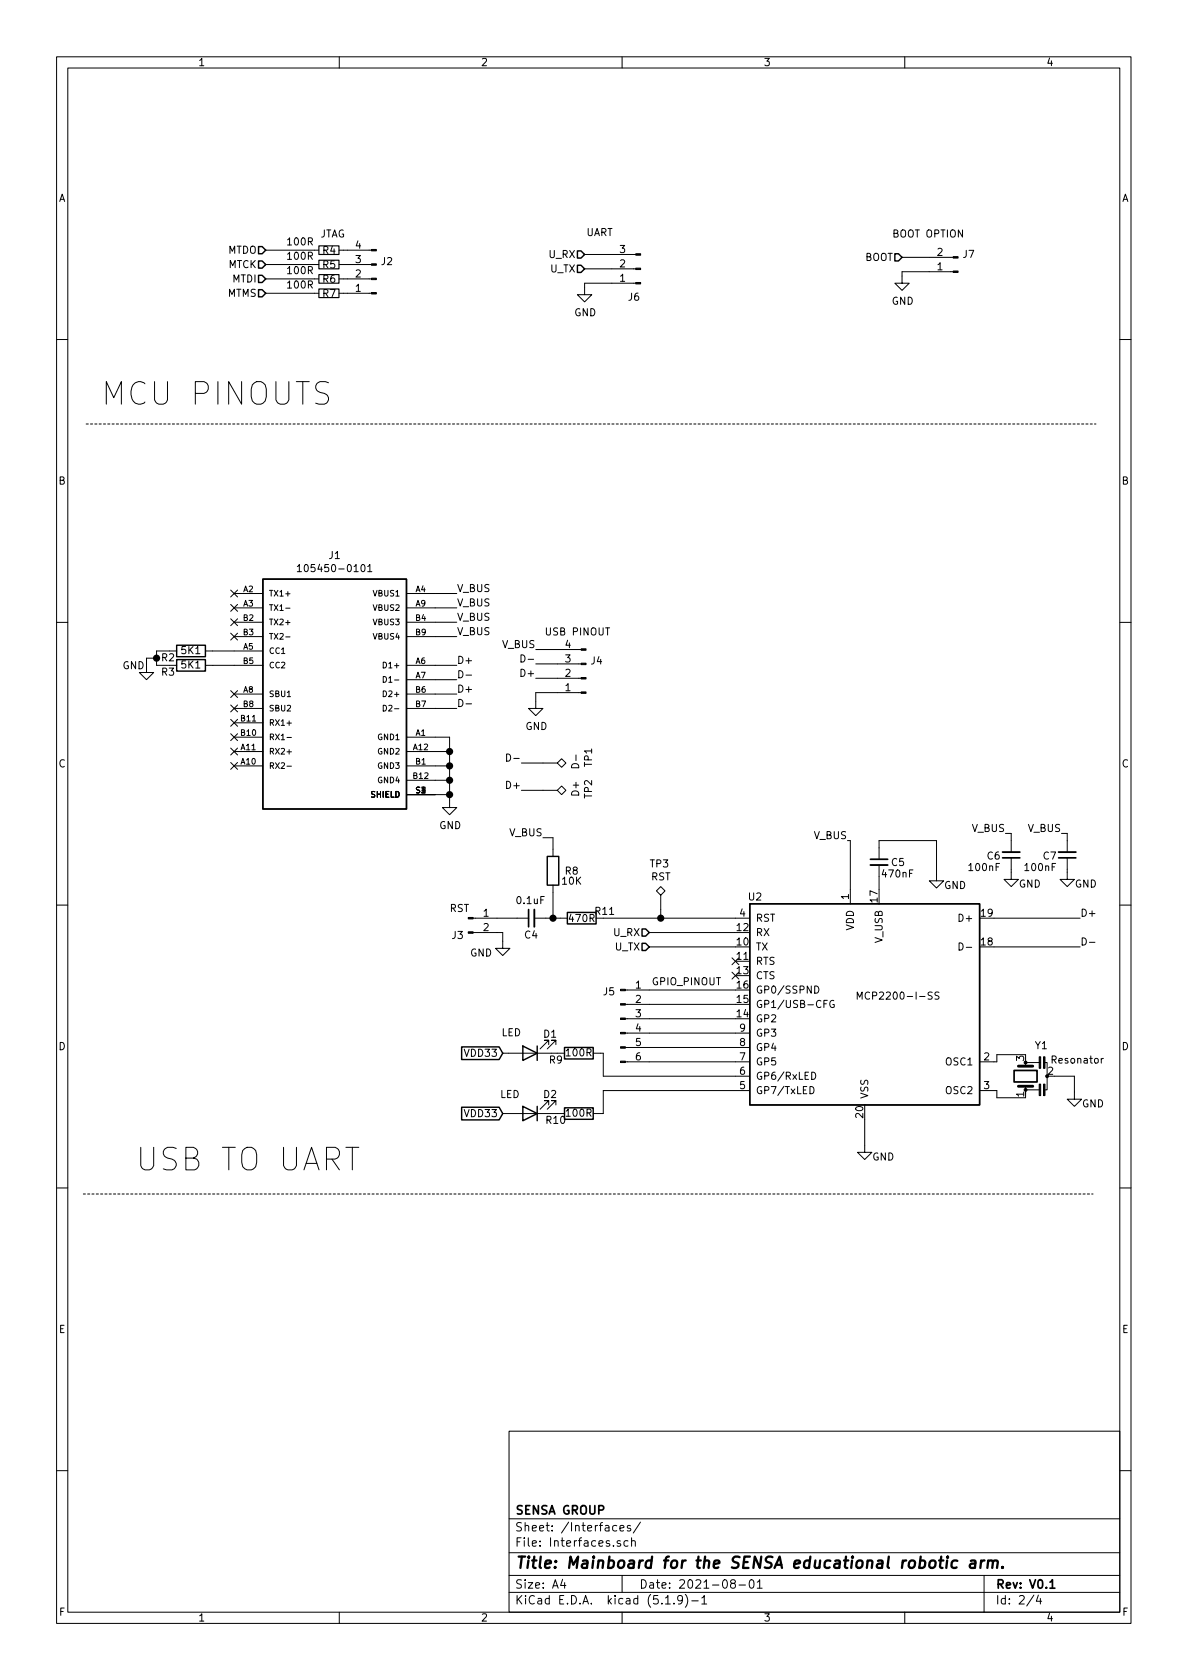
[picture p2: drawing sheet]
<svg xmlns="http://www.w3.org/2000/svg" width="210mm" height="297mm" viewBox="0 0 210 297" stroke-linecap="round" stroke-linejoin="round" font-family="sans-serif">
<g fill="none" stroke="#000" stroke-width=".18">
<path d="M10 10h190v277h-190zM12 12h186v273.1h-186zM60 10v2M110 10v2M160 10v2M47 44.2h9.4M47 46.8h9.4M47 49.3h9.4M47 51.9h9.4M59.9 44.2h5.8M59.9 46.8h5.8M59.9 49.3h5.8"/>
<path d="M59.9 51.9h5.8M103.4 45h9M103.4 47.5h9M112.4 50.1h-9v2h1.2l-1.2 1.3-1.3-1.3h1.3M159.5 45.5h9.1M168.6 48h-9.1v2.1h1.3l-1.3 1.2-1.3-1.2h1.3M10 60h2M198 60h2M10 110h2M27.7 116.4h-1.8v2.5h1.3l-1.3 1.3-1.3-1.3h1.3M30 115.1h-2.3v2.5h2.3M36.3 115.1h10.2"/>
<path d="M36.3 117.6h10.2M40.8 109.4l1.2 1.2M40.8 111.9l1.2 1.3M40.8 106.9l1.2 1.2M40.8 104.3l1.2 1.2M41.4 110h5.1M41.4 104.9h5.1M41.4 107.5h5.1M41.4 112.6h5.1M42 109.4l-1.2 1.2M42 111.9l-1.2 1.3M42 106.9l-1.2 1.2"/>
<path d="M42 104.3l-1.2 1.2M50.5 107.5h.8M50.5 112.6h.8M52.6 100.2l.3-.4v1.3M52.6 101.1h.7M65 100.2l.4-.4v1.3M65 101.1h.8M67.8 117.1a.51 .51 0 0 1 .6 .5 .51 .51 0 0 1-.6 .5zM67.8 119.6a.51 .51 0 0 1 .6 .5 .51 .51 0 0 1-.6 .5zM71.9 110h8.9M71.9 104.9h8.9M71.9 107.5h8.9"/>
<path d="M71.9 117.6h8.9M71.9 112.6h8.9M81.1 118.6a.64 .64 0 0 1 .8 .6 .64 .64 0 0 1-.8 .6zM82.4 119.4h1M92.1 115.8a.64 .64 0 0 1 .7 .6 .64 .64 0 0 1-.7 .7zM93.4 116.6h1M94.7 114.8h8.1M94.7 117.4h8.1M94.7 119.9h8.1M198 110h2M40.8 122.1l1.2 1.2M40.8 124.6l1.2 1.3"/>
<path d="M40.8 134.8l1.2 1.2M40.8 132.3l1.2 1.2M40.8 129.7l1.2 1.2M40.8 127.2l1.2 1.2M41.4 130.3h5.1M41.4 122.7h5.1M41.4 135.4h5.1M41.4 132.9h5.1M41.4 125.3h5.1M41.4 127.8h5.1M42 122.1l-1.2 1.2M42 124.6l-1.2 1.3"/>
<path d="M42 134.8l-1.2 1.2M42 132.3l-1.2 1.2M42 129.7l-1.2 1.2M42 127.2l-1.2 1.2M50.7 135.5h.8M50.7 132.9h.8M50.7 127.8h.8M50.7 130.4h.8M67.8 122.2a.51 .51 0 0 1 .6 .5 .51 .51 0 0 1-.6 .5zM67.8 124.7a.51 .51 0 0 1 .6 .5 .51 .51 0 0 1-.6 .5zM71.9 130.3h7.6v12.5h1.3l-1.3 1.3-1.3-1.3h1.3M71.9 120.2h8.9"/>
<path d="M71.9 122.7h8.9M71.9 135.4h7.6M71.9 132.9h7.6M71.9 138h7.6M71.9 125.3h8.9M81.1 123.7a.64 .64 0 0 1 .8 .6 .64 .64 0 0 1-.8 .6zM82.4 124.4h1M89.6 133.3a.64 .64 0 0 1 .7 .6 .64 .64 0 0 1-.7 .7zM90.9 134.1h.9M92.2 134.9h6.4M92.2 139.7h6.4M98.6 139.7l.7-.7 .8 .7-.8 .8z"/>
<path d="M99.3 134.1l.8 .8-.8 .8-.7-.8zM102.8 122.5h-8.1v2.8h1.3l-1.3 1.2-1.2-1.2h1.2M71.9 140.5h7.6M96 148.1h1.8v3.3M97.8 156.5v5.8M116.1 157.5l.7-.7 .8 .7-.8 .8zM116.8 158.3v4M149.9 148.6h.5v11.2M155.4 151.9v-3.3h10.2v7.1h1.3l-1.3 1.3-1.3-1.3h1.3M155.4 152.9v4.4M177.8 147.4h1v3.3M178.8 151.7v3.8h1.3l-1.3 1.3-1.3-1.3h1.3"/>
<path d="M187.7 147.4h1v3.3M188.7 151.7v3.8h1.3l-1.3 1.3-1.2-1.3h1.2M10 160h2M83.7 164.9h5.2v2.8h1.3l-1.3 1.2-1.3-1.2h1.3M83.7 162.3h9.8M94.5 162.3h5.8M106.7 162.3h25.9M110.6 177.6h19.4M110.6 175h19.4M114.8 164.9h15.2M114.8 167.4h15.2M129.4 171.9l1.3 1.2"/>
<path d="M129.4 169.4l1.3 1.2M130.7 171.9l-1.3 1.2M130.7 169.4l-1.3 1.2M144.1 174.3a.64 .64 0 0 1 .7 .7 .64 .64 0 0 1-.7 .6zM145.7 177.5h.4M146.3 176.9h-.6v1.2M147.4 176.9a.59 .59 0 0 0-.7 .6 .59 .59 0 0 0 .7 .6l.1-.5h-.2M151.6 176.7v-1.3l.4 .9 .5-.9v1.3M166 175.5l-.4-.1-.2 .1v.5l.6 .2v.2l-.2 .3-.5-.1M169.6 166.7a.64 .64 0 0 1 .7 .6 .64 .64 0 0 1-.7 .7zM170.9 167.5h.9M175.8 162.3h15.2"/>
<path d="M175.8 167.4h15.2M191.4 165.8a.64 .64 0 0 1 .7 .7 .64 .64 0 0 1-.7 .6zM192.6 166.6h1M198 160h2M88.9 196.9h8.6M88.9 186.2h8.6M97 195.4v-.8h-.7h.7l-1.5 1.5M97 184.7v-.8h-.7h.7l-1.5 1.6M98.3 195.4v-.8h-.8h.8l-1.5 1.5M98.3 184.7v-.8h-.8h.8l-1.5 1.6M104.9 186.2h1.8v4.1h25.9M110.6 187.7h22"/>
<path d="M110.6 185.2h22M110.6 182.7h22M110.6 180.1h19.4M132.6 192.8h-25.9v4.1h-1.8M143.2 192.1a.64 .64 0 0 1 .7 .6 .64 .64 0 0 1-.7 .7zM143.5 189.6a.64 .64 0 0 1 .8 .6 .64 .64 0 0 1-.8 .6zM152.9 197.9v5.8h1.3l-1.3 1.3-1.3-1.3h1.3M173.2 192.8h3.1v1.3h5.1M181.4 192.7h2.4M181.4 187.7v.7M181.4 192.2v1.3M181.4 187.9h2.5"/>
<path d="M181.4 186.5h-5.1v1.2h-3.1M184.7 187.9h.5v4.8h-.5M186.4 190.3h3.6v4h1.3l-1.3 1.3-1.3-1.3h1.3M195.1 187.1l-.4 .3M10 210h2M61.2 202.9h2.2M198 210h2M90 253h108v32.1h-108zM10 260h2M90 278.5h108M90 274.5h108M90 268.5h108"/>
<path d="M99.5 279.2l-.4 1.1h1M99.8 279.8v1M109.1 269.8l-.5-.1-.3 .3 .1 .6 .2 .1 .5-.1M109.6 270.2l.7-.1v-.3l-.5-.1-.2 .2 .1 .7h.6M109.7 272.5a.37 .37 0 0 0-.6 .1l.1 .2 .5 .2 .1 .1-.2 .3-.5-.1M110 278.5v3M111 272.5l-.4-.1-.3 .3 .1 .6 .2 .1 .4-.1M111.5 269.8l-.4-.1-.2 .2 .1 .2 .5 .2v.3h-.6M111.7 272.5h.1a.37 .37 0 0 1 .5 .1v.8M111.7 271.9v1.5M113.3 269.1l-1.3 2M129.5 279.9l-.3-.2 .1-.2a.48 .48 0 0 1 .6-.1l.1 .2-.1 .3-.6 .1a.48 .48 0 0 0 0 .7l.2 .1 .5-.1v-.5l-.2-.3"/>
<path d="M132.6 279.5l.4-.2a.94 .94 0 0 1 0 1.5 .82 .82 0 0 1-.4-1.3zM133.9 279.7l.4-.4v1.5M174 278.5v6.6M198 260h2M60 285.1v1.9M90 281.5h108M110 285.1v1.9M117.7 283.6h.8M119.2 283.5v.1M120.7 282.7l-.1 .2a.48 .48 0 0 1-.6 .1l-.2-.3 .2-.5a.48 .48 0 0 1 .6 .1 1.27 1.27 0 0 1-.2 1.2l-.4 .1M121.2 281.9a1.71 1.71 0 0 1 0 2.3M122.3 283h1.2"/>
<path d="M124.1 282.5l.4-.4v1.5M124.1 283.6h.9M130.7 280.2h1.1M133.9 280.8h.9M160 285.1v1.9M182.8 282l-1.2 2M183.6 282l-.3 1.1h.9M184 282.6v1"/>
</g>
<path d="M153.9 151.9h3.1M177.3 151.7h3M187.2 151.7h3M93.5 160.8v3.1M179.3 189.3h4.1v2h-4.1zM185.7 279.7l.4-.4v1.5M185.7 280.8h.8" fill="none" stroke="#000" stroke-width=".3"/>
<g fill="none" stroke="#000" stroke-width=".41">
<path d="M166.1 275.9h.7M166.4 275.2l-.2 1.7 .1 .2 .4 .1M167.5 275.9l-.2 1.3M167.6 275.2l-.1 .1 .1 .1v-.2v.2M169.3 276a.68 .68 0 0 0-1 .3v.7l.3 .2 .6-.1M171.7 276h.8l-.1 1.2M172.5 276.4l-.7 .1a.4 .4 0 0 0-.3 .3 .4 .4 0 0 0 .2 .4l.7-.1M173.5 275.9l-.1 1.3M174.1 275.9a.5 .5 0 0 0-.6 .4M174.7 276.1a.52 .52 0 0 1 .9 .1l-.1 1M174.8 275.9l-.2 1.3M175.6 276.2l.3-.3 .5 .1 .1 .2-.2 1"/>
<path d="M177.3 277v.2l-.1-.1 .1-.1v.2"/>
</g>
<path d="M153.9 152.9h3.1M177.3 150.7h3M187.2 150.7h3M94.5 160.8v3.1" fill="none" stroke="#000" stroke-width=".33"/>
<g fill="#000" stroke="#000" stroke-width=".18">
<path d="M65.7 44.1h.8v.3h-.8zM65.7 46.6h.8v.3h-.8zM65.7 49.2h.8v.2h-.8zM65.7 51.7h.8v.3h-.8zM112.4 44.9h.9v.2h-.9zM112.4 47.4h.9v.3h-.9zM112.4 49.9h.9v.3h-.9zM168.6 45.4h.8v.2h-.8zM168.6 47.9h.8v.3h-.8zM102.8 114.7h.8v.3h-.8zM102.8 117.3h.8v.2h-.8zM102.8 119.8h.8v.3h-.8z"/>
<path d="M102.8 122.3h.8v.3h-.8zM82.8 164.8h.9v.2h-.9zM82.8 162.2h.9v.3h-.9zM109.7 180h.9v.2h-.9zM109.7 177.5h.9v.2h-.9zM109.7 174.9h.9v.3h-.9zM109.7 187.6h.9v.3h-.9zM109.7 185.1h.9v.2h-.9zM109.7 182.5h.9v.3h-.9zM183.8 191.7h.2v2h-.2zM183.8 186.9h.2v2h-.2zM184.5 191.7h.3v2h-.3z"/>
<path d="M184.5 186.9h.3v2h-.3z"/>
<circle cx="181.4" cy="192.7" r=".25"/>
</g>
<path d="M180.1 192.1h2.5M180.1 188.5h2.5" fill="none" stroke="#000" stroke-width=".51"/>
<g fill="none" stroke="#000" stroke-width=".25">
<path d="M45.7 51.2h.7l.6 .7-.6 .6h-.7zM45.7 48.7h.7l.6 .6-.6 .6h-.7zM45.7 43.6h.7l.6 .6-.6 .7h-.7zM45.7 46.1h.7l.6 .7-.6 .6h-.7zM102.1 46.9h.6l.7 .6-.7 .7h-.6zM102.1 44.4h.6l.7 .6-.7 .6h-.6zM158.2 44.9h.7l.6 .6-.6 .6h-.7zM31.2 116.6h5.1v2.1h-5.1zM31.2 114.1h5.1v2h-5.1zM46.5 102.4h25.4v40.6h-25.4zM96.8 151.4h2v5.1h-2zM132.6 159.8h40.6v35.6h-40.6z"/>
<path d="M100.3 161.3h5.1v2.1h-5.1zM113.5 164.2h.7l.6 .7-.6 .6h-.7zM113.5 166.8h.7l.6 .6-.6 .7h-.7zM81.6 195.8h6.7l.6 1.1-.6 1.1h-6.7zM81.6 185.1h6.7l.6 1.1-.6 1.1h-6.7zM92.5 195.6l2.5 1.3-2.5 1.3zM92.5 184.9l2.5 1.3-2.5 1.3zM95 184.9v2.6M95 195.6v2.6M99.8 195.9h5.1v2h-5.1zM99.8 185.2h5.1v2h-5.1z"/>
</g>
<path d="M56.4 43.5h3.5v1.5h-3.5zM56.4 46h3.5v1.5h-3.5zM56.4 48.6h3.5v1.5h-3.5zM56.4 51.1h3.5v1.5h-3.5z" fill="none" stroke="#000" stroke-width=".2"/>
<path d="M15.2 75h178.6M14.7 211.1h178.6" fill="none" stroke="#000" stroke-width=".18" stroke-dasharray=".4 .4"/>
<g fill="#000" stroke="#000" stroke-width=".25">
<circle cx="27.7" cy="116.4" r=".51"/>
<circle cx="79.5" cy="132.9" r=".51"/>
<circle cx="79.5" cy="135.4" r=".51"/>
<circle cx="79.5" cy="138" r=".51"/>
<circle cx="79.5" cy="140.5" r=".51"/>
<circle cx="97.8" cy="162.3" r=".51"/>
<circle cx="116.8" cy="162.3" r=".51"/>
</g>
<g font-size="5.6">
<text x="17.8" y="71.7">MCU PINOUTS</text>
<text x="23.9" y="207">USB TO UART</text>
</g>
<text font-size="2.8" x="91" y="277.3">Title: Mainboard for the SENSA educational robotic arm.</text>
<g font-size="2.1">
<text x="91" y="267.8">SENSA GROUP</text>
<text x="91" y="273.5">File: Interfaces.sch</text>
<text x="91" y="270.8">Sheet: /Interfaces/</text>
<text x="91" y="280.9">Size: A4</text>
<text x="113" y="280.9">Date: 2021-08-01</text>
<text x="176" y="280.9">Rev: V0.1</text>
<text x="91" y="283.7">KiCad E.D.A. kicad (5.1.9)-1</text>
<text x="176" y="283.7">Id: 2/4</text>
</g>
<g font-size="1.8">
<text x="35" y="11.7">1</text>
<text x="85" y="11.7">2</text>
<text x="135" y="11.7">3</text>
<text x="185" y="11.7">4</text>
<text x="10.4" y="35.7">A</text>
<text x="198.4" y="35.7">A</text>
<text x="56.5" y="42">JTAG</text>
<text x="103.6" y="41.7">UART</text>
<text x="158" y="42">BOOT OPTION</text>
<text x="40.3" y="44.9">MTDO</text>
<text x="40.4" y="47.4">MTCK</text>
<text x="51" y="43.4">100R</text>
<text x="51" y="45.9">100R</text>
<text x="57.1" y="44.9">R4</text>
<text x="57.1" y="47.5">R5</text>
<text x="62.9" y="46.5">3</text>
<text x="62.9" y="44">4</text>
<text x="67.5" y="46.9">J2</text>
<text x="97.1" y="45.6">U_RX</text>
<text x="109.6" y="47.3">2</text>
<text x="109.6" y="44.7">3</text>
<text x="152.9" y="46.1">BOOT</text>
<text x="165.8" y="47.8">1</text>
<text x="165.8" y="45.2">2</text>
<text x="170.3" y="45.6">J7</text>
<text x="40.3" y="52.5">MTMS</text>
<text x="41.1" y="49.9">MTDI</text>
<text x="51" y="48.5">100R</text>
<text x="51" y="51">100R</text>
<text x="57.1" y="50">R6</text>
<text x="57.1" y="52.5">R7</text>
<text x="62.9" y="51.6">1</text>
<text x="62.9" y="49.1">2</text>
<text x="97.3" y="48.2">U_TX</text>
<text x="109.6" y="49.8">1</text>
<text x="111.2" y="53.2">J6</text>
<text x="157.7" y="53.9">GND</text>
<text x="101.5" y="55.9">GND</text>
<text x="10.4" y="85.7">B</text>
<text x="198.4" y="85.7">B</text>
<text x="54" y="101.2">105450-0101</text>
<text x="58.2" y="98.8">J1</text>
<text x="80.8" y="104.7">V_BUS</text>
<text x="80.8" y="107.2">V_BUS</text>
<text x="80.8" y="109.8">V_BUS</text>
<text x="80.8" y="112.3">V_BUS</text>
<text x="96.7" y="112.4">USB PINOUT</text>
<text x="21.7" y="118.3">GND</text>
<text x="28.6" y="119.5">R3</text>
<text x="28.6" y="116.9">R2</text>
<text x="32.1" y="118.2">5K1</text>
<text x="32.1" y="115.7">5K1</text>
<text x="80.8" y="117.4">D+</text>
<text x="88.8" y="114.6">V_BUS</text>
<text x="92.4" y="119.7">D+</text>
<text x="100" y="119.7">2</text>
<text x="100" y="117.1">3</text>
<text x="100" y="114.6">4</text>
<text x="104.5" y="117.5">J4</text>
<text x="80.8" y="122.5">D+</text>
<text x="100" y="122.2">1</text>
<text x="92.9" y="129.1">GND</text>
<text x="10.4" y="135.7">C</text>
<text x="102.4" y="135.5" transform="rotate(-90 102.4 135.5)">D-</text>
<text x="104.7" y="135.5" transform="rotate(-90 104.7 135.5)">TP1</text>
<text x="198.4" y="135.7">C</text>
<text x="89.9" y="139.5">D+</text>
<text x="102.4" y="140.6" transform="rotate(-90 102.4 140.6)">D+</text>
<text x="104.7" y="141.1" transform="rotate(-90 104.7 141.1)">TP2</text>
<text x="77.7" y="146.6">GND</text>
<text x="90.1" y="147.9">V_BUS</text>
<text x="144" y="148.4">V_BUS</text>
<text x="171.9" y="147.1">V_BUS</text>
<text x="181.8" y="147.1">V_BUS</text>
<text x="100" y="154.6">R8</text>
<text x="115" y="153.4">TP3</text>
<text x="115.1" y="155.7">RST</text>
<text x="156.2" y="155.2">470nF</text>
<text x="157.7" y="153.1">C5</text>
<text x="171.5" y="154">100nF</text>
<text x="174.6" y="152">C6</text>
<text x="181.4" y="154">100nF</text>
<text x="184.5" y="152">C7</text>
<text x="79.5" y="161.3">RST</text>
<text x="91.5" y="159.9">0.1uF</text>
<text x="99.5" y="156.4">10K</text>
<text x="105.3" y="161.8">R11</text>
<text x="132.4" y="159.2">U2</text>
<text x="150.1" y="159" transform="rotate(-90 150.1 159)">1</text>
<text x="155.2" y="159.5" transform="rotate(-90 155.2 159.5)">17</text>
<text x="167" y="157.2">GND</text>
<text x="180.2" y="156.9">GND</text>
<text x="190.1" y="156.9">GND</text>
<text x="80" y="166">J3</text>
<text x="85.5" y="162.1">1</text>
<text x="85.5" y="164.6">2</text>
<text x="92.8" y="165.9">C4</text>
<text x="100.8" y="163">470R</text>
<text x="108.6" y="165.5">U_RX</text>
<text x="130.4" y="167.2">10</text>
<text x="130.4" y="164.6">12</text>
<text x="130.8" y="162.1">4</text>
<text x="133.6" y="165.5">RX</text>
<text x="133.6" y="163">RST</text>
<text x="151" y="164.6" transform="rotate(-90 151 164.6)">VDD</text>
<text x="156.1" y="166.7" transform="rotate(-90 156.1 166.7)">V_USB</text>
<text x="169.9" y="163">D+</text>
<text x="173.5" y="167.2">18</text>
<text x="173.5" y="162.1">19</text>
<text x="191" y="162.1">D+</text>
<text x="83.1" y="169.1">GND</text>
<text x="108.8" y="168.1">U_TX</text>
<text x="130.4" y="169.7">11</text>
<text x="130.4" y="172.2">13</text>
<text x="133.6" y="168.1">TX</text>
<text x="133.6" y="170.6">RTS</text>
<text x="133.6" y="173.1">CTS</text>
<text x="106.7" y="176">J5</text>
<text x="112.4" y="174.8">1</text>
<text x="112.4" y="177.3">2</text>
<text x="112.4" y="179.9">3</text>
<text x="115.4" y="174.2">GPIO_PINOUT</text>
<text x="130.4" y="179.9">14</text>
<text x="130.4" y="177.3">15</text>
<text x="130.4" y="174.8">16</text>
<text x="133.6" y="178.2">GP1/USB-CFG</text>
<text x="133.6" y="175.7">GP0/SSPND</text>
<text x="152.9" y="176.7">MCP2200-I-SS</text>
<text x="10.4" y="185.7">D</text>
<text x="88.7" y="183.2">LED</text>
<text x="96.2" y="183.5">D1</text>
<text x="112.4" y="182.4">4</text>
<text x="112.4" y="184.9">5</text>
<text x="130.8" y="184.9">8</text>
<text x="130.8" y="182.4">9</text>
<text x="133.6" y="180.8">GP2</text>
<text x="133.6" y="185.8">GP4</text>
<text x="133.6" y="183.3">GP3</text>
<text x="183.1" y="185.5">Y1</text>
<text x="198.4" y="185.7">D</text>
<text x="82.4" y="186.9">VDD33</text>
<text x="97.2" y="188">R9</text>
<text x="100.2" y="186.8">100R</text>
<text x="112.4" y="187.5">6</text>
<text x="130.8" y="190">6</text>
<text x="130.8" y="187.5">7</text>
<text x="133.6" y="190.9">GP6/RxLED</text>
<text x="133.6" y="188.4">GP5</text>
<text x="167.4" y="188.4">OSC1</text>
<text x="174" y="187.5">2</text>
<text x="181.1" y="187.6" transform="rotate(-90 181.1 187.6)">3</text>
<text x="185.3" y="190">2</text>
<text x="186.1" y="188">Resonator</text>
<text x="82.4" y="197.5">VDD33</text>
<text x="88.4" y="194.1">LED</text>
<text x="96.2" y="194.1">D2</text>
<text x="100.2" y="197.4">100R</text>
<text x="130.8" y="192.6">5</text>
<text x="133.6" y="193.5">GP7/TxLED</text>
<text x="152.7" y="197.6" transform="rotate(-90 152.7 197.6)">20</text>
<text x="153.5" y="194.3" transform="rotate(-90 153.5 194.3)">VSS</text>
<text x="167.4" y="193.5">OSC2</text>
<text x="174" y="192.6">3</text>
<text x="181.1" y="193.9" transform="rotate(-90 181.1 193.9)">1</text>
<text x="191.3" y="195.8">GND</text>
<text x="96.6" y="198.7">R10</text>
<text x="154.3" y="205.2">GND</text>
<text x="10.4" y="235.7">E</text>
<text x="198.4" y="235.7">E</text>
<text x="10.5" y="285.7">F</text>
<text x="35" y="286.7">1</text>
<text x="85" y="286.7">2</text>
<text x="135" y="286.7">3</text>
<text x="185" y="286.7">4</text>
<text x="198.5" y="285.7">F</text>
</g>
<g font-size="1.4">
<text x="43.1" y="104.7">A2</text>
<text x="43.1" y="107.2">A3</text>
<text x="47.5" y="105.4">TX1+</text>
<text x="47.5" y="108">TX1-</text>
<text x="66.1" y="105.4">VBUS1</text>
<text x="66.1" y="108">VBUS2</text>
<text x="73.5" y="104.7">A4</text>
<text x="73.5" y="107.2">A9</text>
<text x="43.1" y="109.8">B2</text>
<text x="43.1" y="112.3">B3</text>
<text x="47.5" y="110.5">TX2+</text>
<text x="47.5" y="113.1">TX2-</text>
<text x="66.1" y="110.5">VBUS3</text>
<text x="66.1" y="113.1">VBUS4</text>
<text x="73.5" y="109.8">B4</text>
<text x="73.5" y="112.3">B9</text>
<text x="43.1" y="114.8">A5</text>
<text x="43.1" y="117.4">B5</text>
<text x="47.5" y="115.6">CC1</text>
<text x="47.5" y="118.1">CC2</text>
<text x="68.2" y="118.1">D1+</text>
<text x="73.5" y="117.4">A6</text>
<text x="73.5" y="119.9">A7</text>
<text x="43.1" y="122.5">A8</text>
<text x="43.1" y="125">B8</text>
<text x="47.5" y="123.2">SBU1</text>
<text x="47.5" y="125.8">SBU2</text>
<text x="68.2" y="123.2">D2+</text>
<text x="68.6" y="120.7">D1-</text>
<text x="68.6" y="125.8">D2-</text>
<text x="73.5" y="122.5">B6</text>
<text x="73.5" y="125">B7</text>
<text x="42.6" y="127.5">B11</text>
<text x="42.6" y="130.1">B10</text>
<text x="47.5" y="128.3">RX1+</text>
<text x="47.5" y="130.8">RX1-</text>
<text x="66.9" y="130.8">GND1</text>
<text x="73.5" y="130.1">A1</text>
<text x="42.6" y="135.2">A10</text>
<text x="42.6" y="132.6">A11</text>
<text x="47.5" y="135.9">RX2-</text>
<text x="47.5" y="133.4">RX2+</text>
<text x="66.9" y="133.4">GND2</text>
<text x="66.9" y="135.9">GND3</text>
<text x="73.1" y="132.6">A12</text>
<text x="73.1" y="137.7">B12</text>
<text x="73.5" y="135.2">B1</text>
<text x="65.7" y="141">SHIELD</text>
<text x="66.9" y="138.5">GND4</text>
<text x="73.6" y="140.2">S1</text>
<text x="74.5" y="140.2">2</text>
</g>
</svg>
